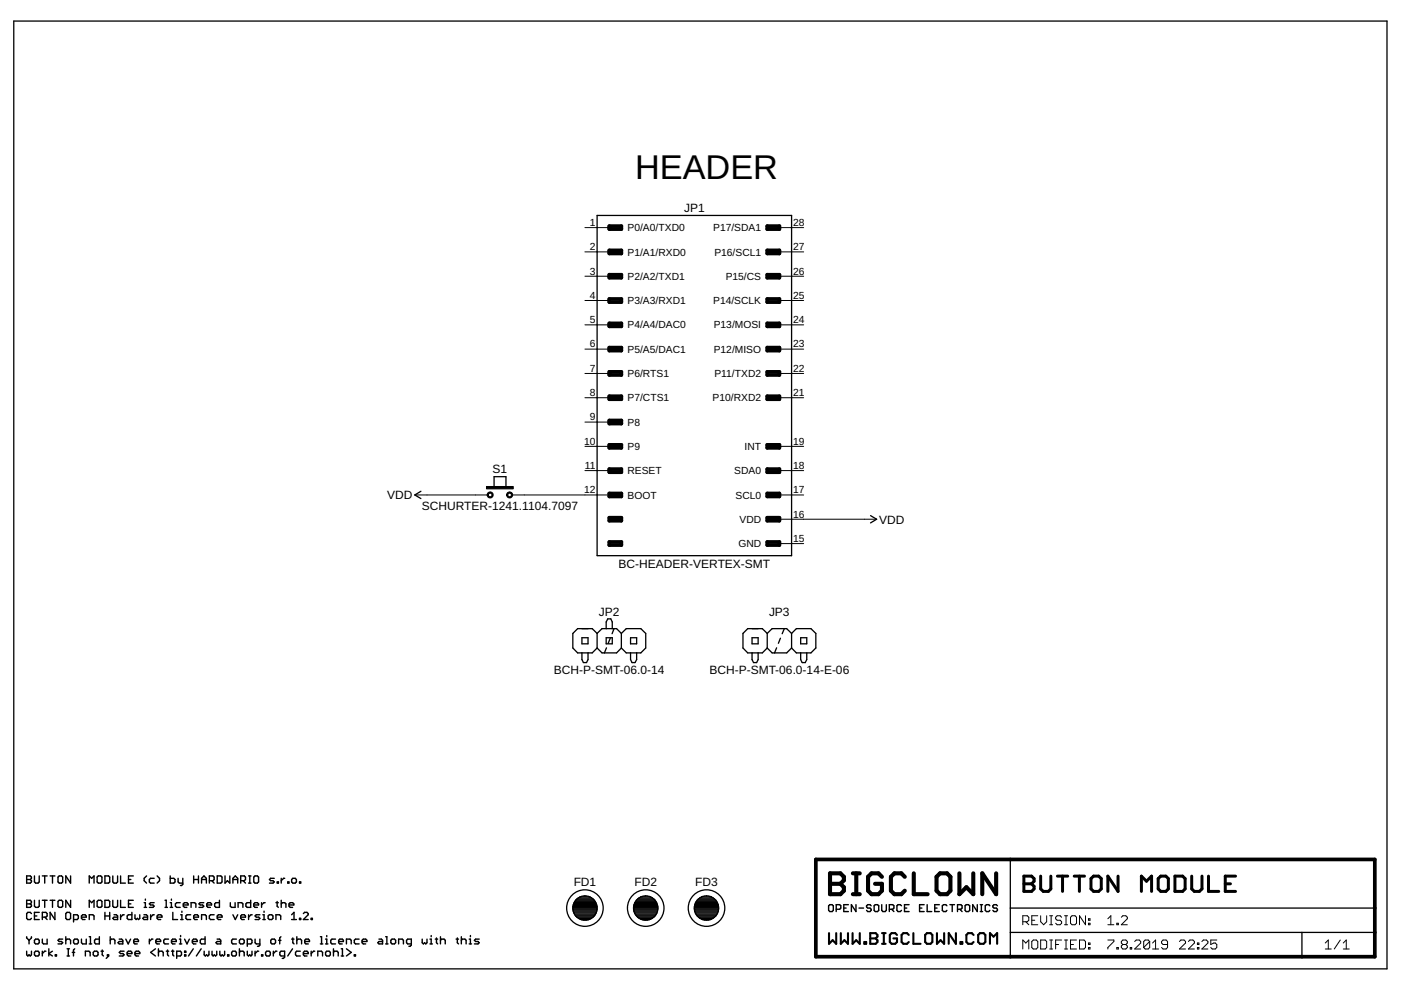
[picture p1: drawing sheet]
<svg xmlns="http://www.w3.org/2000/svg" width="297mm" height="210mm" viewBox="0 0 297 210" stroke-linecap="round" stroke-linejoin="round" font-family="sans-serif">
<g fill="none" stroke="#000" stroke-width=".3">
<path d="M5.7 185.7h.7l.3 .3v.2l-.3 .3 .3 .2v.3l-.3 .2h-.7zM5.7 190.9h.7l.3 .2v.3l-.3 .2 .3 .3v.2l-.3 .3h-.7zM5.7 198.6v.3l.5 .5M5.7 186.5h.7M5.7 191.6h.7M6.2 199.4v.7M6.7 193.7l-.3-.3h-.5l-.2 .3v1l.2 .3h.5l.3-.3M6.7 198.6v.3l-.5 .5M7.3 185.7v1.3l.3 .2h.5l.2-.2v-1.3M7.3 190.9v1.2l.3 .3h.5l.2-.3v-1.2M7.3 194.2h.5M7.6 199.1h.5l.2 .3v.5l-.2 .2h-.5l-.3-.2v-.5z"/>
<path d="M8.3 193.4h-1v1.6h1M9 185.7h1M9 190.9h1M9 194.5h.7l.3-.3v-.5l-.3-.3h-.7v1.6M9 199.1v.8l.2 .2h.8v-1M9.5 185.7v1.5M9.5 190.9v1.5M9.5 194.5l.5 .5M10.6 185.7h1M10.6 190.9h1M11.1 185.7v1.5M11.1 190.9v1.5"/>
<path d="M11.6 193.4v1.6l-1-1.6v1.6M12.3 186l.3-.3h.4l.3 .3v1l-.3 .2h-.4l-.3-.2zM12.6 190.9h.4l.3 .2v1l-.3 .3h-.4l-.3-.3v-1zM13.3 199.1h-.7l-.3 .3 .3 .2h.4l.3 .3-.3 .2h-.7M13.9 198.6v1.5M13.9 199.4l.3-.3h.5l.3 .3v.7M14.2 193.4h.5l.3 .3v1l-.3 .3h-.5l-.3-.3v-1zM15 185.7v1.5l-1.1-1.5v1.5M15 190.9v1.5l-1.1-1.5v1.5M15.6 195h.8l.2-.3v-.5l-.2-.2h-.8v1.5M15.9 199.1h.5l.2 .3v.5l-.2 .2h-.5l-.3-.2v-.5zM17.3 194.5h1v-.3l-.3-.2h-.5l-.2 .2v.5l.2 .3h.5"/>
<path d="M17.3 199.1v.8l.2 .2h.8v-1M18.9 187.2v-1.5l.5 .5 .5-.5v1.5M18.9 192.4v-1.5l.5 .5 .5-.5v1.5M18.9 195v-1h.8l.2 .2v.8M18.9 198.6h.3v1.5M20.8 185.7h.6l.2 .3v1l-.2 .2h-.6l-.2-.2v-1zM20.8 190.9h.6l.2 .2v1l-.2 .3h-.6l-.2-.3v-1zM21.1 198.6v1.5h-.8l-.3-.2v-.5l.3-.3h.8M22.2 185.7h.8l.3 .3v1l-.3 .2h-.8zM22.2 190.9h.8l.3 .2v1l-.3 .3h-.8zM22.2 193.4v1.6M22.2 194.2h1.1"/>
<path d="M23.3 193.4v1.6M23.4 199.4l.2-.3h.5l.3 .3v.7M23.4 198.6v1.5M23.9 185.7v1.3l.3 .2h.5l.2-.2v-1.3M23.9 190.9v1.2l.3 .3h.5l.2-.3v-1.2M24.2 194h.5l.2 .2v.8h-.7l-.3-.3 .3-.2h.7M25.3 199.1h.5l.2 .3v.7h-.7l-.3-.2 .3-.3h.7M25.6 185.7v1.5h1M25.6 190.9v1.5h1M25.6 194v1M26.3 194h-.2l-.5 .5M26.7 199.1l.5 1 .5-1"/>
<path d="M27.2 186.5h.5M27.2 191.6h.5M28 193.4v1.6h-.8l-.2-.3v-.5l.2-.2h.8M28.3 185.7h-1.1v1.5h1.1M28.3 190.9h-1.1v1.5h1.1M28.3 199.6h1.1v-.2l-.3-.3h-.5l-.3 .3v.5l.3 .2h.5M28.6 194v.7l.3 .3 .2-.3 .3 .3 .2-.3v-.7M30.5 194h.5l.3 .2v.8h-.8l-.2-.3 .2-.2h.8M30.6 192.4h.5M30.6 191.4h.2v1M30.8 190.6v.3M31.1 185.7l-.5 .5v.5l.5 .5"/>
<path d="M31.7 199.1v1M31.9 194v1M32.4 199.1h-.2l-.5 .5M32.7 186.2h-.8l-.2 .3v.5l.2 .2h.8M32.7 191.4h-.8l-.2 .2 .2 .3h.5l.3 .2-.3 .3h-.7M32.7 194h-.3l-.5 .5M33 199.6h1.1v-.2l-.3-.3h-.5l-.3 .3v.5l.3 .2h.5M33.3 185.7l.5 .5v.5l-.5 .5M33.3 194.5h1v-.3l-.2-.2h-.5l-.3 .2v.5l.3 .3h.5M35 190.9h.2v1.5M35 192.4h.5M35.7 199.1h-.7l-.3 .3v.5l.3 .2h.7"/>
<path d="M36.1 185.7v1.5h.8l.2-.2v-.5l-.2-.3h-.8M36.1 192.4h.5M36.1 191.4h.2v1M36.3 190.6v.3M36.4 199.6h1v-.2l-.3-.3h-.5l-.2 .3v.5l.2 .2h.5M36.6 193.4v1.6h1.1M37.8 186.2v.8l.2 .2h.8M38 199.1h.3v1M38.2 191.4h-.8l-.2 .2v.5l.2 .3h.8M38.3 198.4v.2M38.3 195h.5M38.3 194h.3v1"/>
<path d="M38.6 193.2v.2M38.8 186.2v1.3l-.3 .2h-.3M38.9 191.9h1v-.3l-.3-.2h-.5l-.2 .2v.5l.2 .3h.5M39.1 199.1l.5 1 .6-1M40.4 194h-.7l-.3 .2v.5l.3 .3h.7M40.5 192.4v-1h.8l.2 .2v.8M40.8 199.6h1v-.2l-.2-.3h-.6l-.2 .3v.5l.2 .2h.6M41.1 186.5h1M41.1 185.7v1.5M41.1 194.5h1v-.3l-.3-.2h-.5l-.2 .2v.5l.2 .3h.5M42.1 185.7v1.5M42.7 186.5h1.1"/>
<path d="M42.7 187.2v-1l.5-.5 .6 .5v1M42.7 195v-1h.8l.3 .2v.8M43.2 191.4h-.8l-.2 .2 .2 .3h.5l.3 .2-.3 .3h-.7M43.5 198.6v1.5h-.8l-.2-.2v-.5l.2-.3h.8M43.8 191.9h1.1v-.3l-.3-.2h-.5l-.3 .2v.5l.3 .3h.5M44.4 186.7h.7l.3-.2v-.5l-.3-.3h-.7v1.5M44.9 186.7l.5 .5M45.4 194h-.8l-.2 .2v.5l.2 .3h.8M46 199.1h.5l.3 .3v.7h-.8l-.2-.2 .2-.3h.8M46.1 185.7h.7l.3 .3v1l-.3 .2h-.7zM46.1 194.5h1v-.3l-.3-.2h-.5l-.2 .2v.5l.2 .3h.5M46.5 190.9v1.5h-.7l-.3-.3v-.5l.3-.2h.7"/>
<path d="M47.7 185.7v1.5l.5-.5 .5 .5v-1.5M48.8 191.4v.7l.3 .3h.7v-1M49.4 186.5h1M49.4 187.2v-1l.5-.5 .5 .5v1M49.4 194l.5 1 .5-1M50.1 199.1h-.7l-.3 .3v.5l.3 .2h.7M50.5 192.4v-1h.7l.3 .2v.8M51 199.1h.5l.3 .3v.5l-.3 .2h-.5l-.2-.2v-.5zM51 186.7h.8l.2-.2v-.5l-.2-.3h-.8v1.5M51 194.5h1v-.3l-.2-.2h-.5l-.3 .2v.5l.3 .3h.5M51.5 186.7l.5 .5M52.7 185.7h.5"/>
<path d="M52.7 187.2h.5M52.7 194v1M53 185.7v1.5M53.1 190.9v1.5h-.7l-.3-.3v-.5l.3-.2h.7M53.5 194h-.3l-.5 .5M53.8 191.9h1v-.3l-.2-.2h-.5l-.3 .2v.5l.3 .3h.5M54.1 185.7h.5l.2 .3v1l-.2 .2h-.5l-.3-.2v-1zM54.1 199.1v.8l.2 .2h.8M55.1 194h-.8l-.2 .2 .2 .3h.5l.3 .2-.3 .3h-.7M55.1 199.1v1.3l-.3 .2h-.2M55.5 191.4v1M55.7 195h.5"/>
<path d="M55.7 194h.3v1M56 193.2v.2M56.2 191.4h-.2l-.5 .5M56.9 194.2l.2-.2h.5l.3 .2v.5l-.3 .3h-.5l-.2-.3zM57.4 199.4l.3-.3h.5l.2 .3v.5l-.2 .2h-.5l-.3-.2zM58.1 186.2h-.7l-.3 .3 .3 .2h.5l.2 .3-.2 .2h-.8M58.5 191.4h.5M58.5 195v-1h.8l.2 .2v.8M58.8 191.1v1l.2 .3M58.8 187h.2v.2h-.2zM59.1 199.4h.5M59.6 198.6l-.3 .3v1.2"/>
<path d="M59.6 186.2v1M59.6 190.9v1.5M59.6 191.6l.3-.2h.5l.2 .2v.8M60.4 186.2h-.3l-.5 .5M61 187h.3v.2h-.3zM61.3 191.9h1v-.3l-.3-.2h-.5l-.2 .2v.5l.2 .3h.5M61.8 186.5l.3-.3h.5l.2 .3v.5l-.2 .2h-.5l-.3-.2zM61.8 195h1M61.8 194l.5-.6v1.6M61.8 199.1h.5M62.1 198.9v1l.2 .2M62.9 199.4l.3-.3h.5l.2 .3v.7"/>
<path d="M62.9 198.6v1.5M63.5 187h.3v.2h-.3zM63.5 194.7h.3v.3h-.3zM64.3 193.7l.3-.3h.5l.2 .3v.3l-1 1h1M64.6 199.6h1v-.2l-.2-.3h-.5l-.3 .3v.5l.3 .2h.5M66 194.7h.2v.3h-.2zM67.9 198.6h.3v1.5M69 199.1h.3v1M69.3 198.4v.2M71.1 199.1h-.7l-.3 .3v.5l.3 .2h.7M71.8 199.6h1v-.2l-.2-.3h-.5l-.3 .3v.5l.3 .2h.5M76.1 199.1h-.7l-.3 .3v.5l.3 .2h.7"/>
<path d="M76.8 199.6h1v-.2l-.3-.3h-.5l-.2 .3v.5l.2 .2h.5M80.3 199.1h.6l.2 .3v.7h-.8l-.2-.2 .2-.3h.8M81.8 198.6h.2v1.5M82.9 199.4l.2-.3h.5l.3 .3v.5l-.3 .2h-.5l-.2-.2zM89.5 199.1v.8l.3 .2 .2-.2 .3 .2 .2-.2v-.8M91.2 199.1h.2v1M91.4 198.4v.2M92.3 199.1h.5M92.5 198.9v1l.3 .2M93.4 199.4l.2-.3h.5l.3 .3v.7M93.4 198.6v1.5M96.7 199.1h.5"/>
<path d="M97 198.9v1l.2 .2M97.8 199.4l.3-.3h.5l.2 .3v.7M97.8 198.6v1.5M99.5 199.1h.2v1M99.7 198.4v.2M101.6 199.1h-.8l-.2 .3 .2 .2h.5l.3 .3-.3 .2h-.7M175.7 192l.2-.2h.5l.3 .2v1l-.3 .3h-.5l-.2-.3zM177.3 192.8h.7l.3-.3v-.5l-.3-.2h-.7v1.5M178.9 192.5h.5M179.9 191.8h-1v1.5h1M181.5 191.8v1.5l-1-1.5v1.5M182.1 192.5h1"/>
<path d="M184.7 192l-.2-.2h-.5l-.3 .2v.3l.3 .2h.5l.2 .3-.2 .5h-.5l-.3-.3M185.3 192l.3-.2h.5l.2 .2v1l-.2 .3h-.5l-.3-.3zM186.9 191.8v1.2l.3 .3h.5l.2-.3v-1.2M188.6 192.8h.7l.2-.3v-.5l-.2-.2h-.7v1.5M189 192.8l.5 .5M191.1 192l-.2-.2h-.5l-.2 .2v1l.2 .3h.5l.2-.3M191.8 192.5h.5M192.7 191.8h-.9v1.5h.9M195 192.5h.5M195.9 191.8h-.9v1.5h.9M196.6 191.8v1.5h.9M198.2 192.5h.5"/>
<path d="M199.2 191.8h-1v1.5h1M200.8 192l-.3-.2h-.5l-.2 .2v1l.2 .3h.5l.3-.3M201.4 191.8h1M201.9 191.8v1.5M203 192.8h.7l.3-.3v-.5l-.3-.2h-.7v1.5M203.5 192.8l.5 .5M204.9 191.8h.4l.3 .2v1l-.3 .3h-.4l-.3-.3v-1zM207.2 191.8v1.5l-1-1.5v1.5M207.8 191.8h.5M207.8 193.3h.5M208.1 191.8v1.5M209.9 192l-.3-.2h-.5l-.2 .2v1l.2 .3h.5l.3-.3"/>
<path d="M211.5 192l-.3-.2h-.4l-.3 .2v.3l.3 .2h.4l.3 .3-.3 .5h-.4l-.3-.3M5.7 201.7v.7l.2 .3 .3-.3 .2 .3 .3-.3v-.7M7.6 201.7h.5l.2 .2v.5l-.2 .3h-.5l-.3-.3v-.5zM9 201.7v1M9.7 201.7h-.2l-.5 .5M10.4 201.2v1.5M11.1 201.7l-.7 .5 .7 .5M11.7 202.4h.3v.3h-.3zM14.2 202.7h.5M14.2 201.2h.5M14.5 201.2v1.5M15.3 201.9h.5"/>
<path d="M15.8 201.2l-.2 .2v1.3M18.1 202.7v-1h.8l.2 .2v.8M18.9 200.1h.5M19.8 201.9l.2-.2h.5l.3 .2v.5l-.3 .3h-.5l-.2-.3zM21.4 201.7h.5M21.7 201.4v1l.2 .3M22.8 202.4h.2v.3h-.2zM23 202.7l-.5 .5M26.3 201.7h-.8l-.2 .2 .2 .3h.6l.2 .2-.2 .3h-.8M27 202.2h1l-.3-.5h-.5l-.2 .2v.5l.2 .3h.5M28.6 202.2h1v-.3l-.2-.2h-.5l-.3 .2v.5l.3 .3h.5M33 201.2l-1.1 .7 1.1 .8"/>
<path d="M33.6 201.9l.2-.2h.6l.2 .2v.8M33.6 201.2v1.5M35.3 201.7h.5M35.5 201.4v1l.3 .3M36.4 201.7h.5M36.6 201.4v1l.3 .3M37.5 202.7h.7l.3-.3v-.5l-.3-.2h-.7v1.5M38 200.1h.5M39.1 202.4h.3v.3h-.3zM39.1 201.7h.3v.2h-.3zM41 201.2l-1 1.5M42.7 201.2l-1.1 1.5"/>
<path d="M43.3 201.7v.7l.2 .3 .3-.3 .2 .3 .3-.3v-.7M45 201.7v.7l.2 .3 .2-.3 .3 .3 .3-.3v-.7M46.6 201.7v.7l.3 .3 .2-.3 .3 .3 .2-.3v-.7M48.3 202.4h.2v.3h-.2zM49.1 201.9l.3-.2h.5l.2 .2v.5l-.2 .3h-.5l-.3-.3zM50.8 201.9l.2-.2h.5l.3 .2v.8M50.8 201.2v1.5M52.4 200.1h.8l.2-.2v-.5l-.2-.3h-.8v1.5M52.4 201.7v.7l.3 .3 .2-.3 .3 .3 .2-.3v-.7M54.1 201.7v1M54.8 201.7h-.2l-.5 .5M55.5 202.4h.2v.3h-.2z"/>
<path d="M56.3 201.9l.3-.2h.5l.2 .2v.5l-.2 .3h-.5l-.3-.3zM58 201.7v1M58.7 201.7h-.2l-.5 .5M60.3 202.7h-.7l-.3-.3v-.5l.3-.2h.7v1.2l-.2 .3h-.3M62 201.2l-1 1.5M63.7 201.7h-.8l-.2 .2v.5l.2 .3h.8M64.3 202.2h1v-.3l-.2-.2h-.5l-.3 .2v.5l.3 .3h.5M66 201.7v1M66.7 201.7h-.2l-.5 .5M67.4 202.7v-1h.7l.3 .2v.8M67.9 200.1h.5M69 200.1h.5"/>
<path d="M69 201.9l.3-.2h.5l.2 .2v.5l-.2 .3h-.5l-.3-.3zM70.7 201.9l.3-.2h.5l.2 .2v.8M70.7 201.2v1.5M72.3 202.7h.6M72.3 201.2h.3v1.5M73.4 200.1v-1h.8l.3 .3v.7M73.4 201.2l1.1 .7-1.1 .8M75.1 202.4h.3v.3h-.3zM81.8 200.1h.5M84.5 200.1v-1h.8l.2 .3v.7M87.2 200.1h-.8l-.2-.2v-.5l.2-.3h.8v1.3l-.2 .2h-.3M91.2 200.1h.5"/>
<path d="M99.5 200.1h.5"/>
</g>
<g fill="none" stroke="#000" stroke-width=".28">
<path d="M2.9 4.5h291.2v200.9h-291.2zM126.6 45.7h41.2v72.1h-41.2zM89.2 104.2l-1.3 .7 1.3 .8M104.8 103.4v-2.3h2.5v2.3M184.6 109.3l1.3 .8-1.3 .8M123.4 135.2h1.3v1.3h-1.3zM123.4 138.4v1.4l.3 .7h.7l.3-.7v-1.4M126.6 134.3v3.1M126.6 134.3l-1-1h-3.1l-1 1v3.1l1 1h3.1l1-1M126.6 134.3l1-1h3.1l1 1M126.6 137.4l1 1h3.1l1-1M128.5 133.3v-1.4l.4-.7h.6l.3 .7v1.4"/>
<path d="M128.5 135.2h1.3v1.3h-1.3zM128.6 137.4l-.5 1M129.4 135.3l-.5 1.1M130.2 133.3l-.4 1.1M131.7 134.3l1.1-1h3.1l1 1v3.1l-1 1h-3.1l-1.1-1M131.7 134.3v3.1M133.7 135.2h1.3v1.3h-1.3zM133.7 138.4v1.4l.3 .7h.6l.4-.7v-1.4M159.4 135.2h1.3v1.3h-1.3zM159.4 138.4v1.4l.4 .7h.6l.3-.7v-1.4M162.7 134.3l-1.1-1h-3.1l-1 1v3.1l1 1h3.1l1.1-1M162.7 134.3l1-1h3.1l1 1"/>
<path d="M162.7 137.4l1 1h3.1l1-1M162.7 134.3v3.1M164.7 137.4l-.5 1M165.5 135.3l-.5 1.1M166.3 133.3l-.5 1.1M167.8 134.3v3.1M167.8 134.3l1-1h3.1l1.1 1v3.1l-1.1 1h-3.1l-1-1M169.8 135.2h1.2v1.3h-1.2zM169.8 138.4v1.4l.3 .7h.6l.3-.7v-1.4M121.5 192.7h5.1M121.5 192.4h5.1M121.5 192.2v.7"/>
<path d="M121.5 192.9l.4 1 .4 .6M121.5 192.9h5.1M121.5 192.2h5.1M121.5 193.1h5M121.5 192h5M121.6 191.8h4.9M121.6 193.4h4.8M121.6 191.5h4.8M121.7 193.6h4.7M121.8 191.3h4.5M121.8 193.8h4.5M121.9 191.1h4.3"/>
<path d="M121.9 194h4.2M122.1 190.9h3.9M122.1 194.2h3.8M122.3 190.6h3.5M122.3 194.5l.3 .2M122.3 194.5h3.4M122.6 190.4h2.9M122.6 194.7a2.59 2.59 0 0 0 2.8 0M122.6 194.7h2.8M123 190.2l1-.3 1.1 .3M123 190.2l-.9 .6-.6 1.4M123 190.2h2.1"/>
<path d="M123.1 194.9h1.8M123.9 190h.2M125.1 190.2l1.1 .9 .4 1.1M125.7 194.5l-.3 .2M126.6 192.9l-.4 1-.5 .6M126.6 192.2v.7M134.3 192.4h5.2M134.3 192.9h5.1M134.3 192.7h5.2M134.3 192.2h5.2M134.3 192.2v.7M134.3 192.9l.3 .7 .6 .9"/>
<path d="M134.4 192h5M134.4 193.1h5M134.5 191.8h4.9M134.5 193.4h4.8M134.5 191.5h4.8M134.6 193.6h4.7M134.6 191.3h4.6M134.7 193.8h4.4M134.8 191.1h4.2M134.8 194h4.2M134.9 190.9h4M135 194.2h3.8"/>
<path d="M135.2 190.6h3.4M135.2 194.5h3.4M135.2 194.5l.3 .2M135.4 190.4h3M135.5 194.7a2.63 2.63 0 0 0 2.8 0M135.5 194.7h2.8M135.8 190.2h2.2M135.8 190.2l1.1-.3 1.1 .3M135.8 190.2l-.8 .6-.7 1.4M136 194.9h1.8M136.8 190h.2M138 190.2l.9 .6 .4 .7 .1 .7"/>
<path d="M138.6 194.5l-.3 .2M139.4 192.9l-.1 .7-.7 .9M139.4 192.2v.7M147.2 192.7h5.2M147.2 192.4h5.2M147.2 192.9h5.1M147.2 192.2h5.1M147.2 192.2v.7M147.2 192.9l.4 1 .5 .6M147.3 193.1h5M147.3 192h5M147.3 191.8h5"/>
<path d="M147.3 193.4h4.9M147.4 191.5h4.8M147.4 193.6h4.7M147.5 191.3h4.6M147.6 193.8h4.4M147.7 191.1h4.2M147.7 194h4.2M147.8 190.9h3.9M147.9 194.2h3.8M148 190.6h3.5M148.1 194.5h3.4M148.1 194.5l.3 .2"/>
<path d="M148.3 190.4h2.9M148.4 194.7h2.8M148.4 194.7a2.59 2.59 0 0 0 2.8 0M148.7 190.2h2.2M148.7 190.2l1.1-.3 1.1 .3M148.7 190.2l-1.1 .9-.4 1.1M148.9 194.9h1.8M149.7 190h.2M150.9 190.2l.8 .6 .6 1.4M151.5 194.5l-.3 .2M152.3 192.9l-.3 1-.5 .6M152.3 192.2v.7"/>
<path d="M214.2 182.2v20.6M214.2 192.5h77.3M214.2 197.7h77.3M276 197.7v5.1"/>
<circle cx="124" cy="192.5" r="3.9"/>
<circle cx="136.9" cy="192.5" r="3.9"/>
<circle cx="149.8" cy="192.5" r="3.9"/>
</g>
<g fill="none" stroke="#000" stroke-width=".21">
<path d="M124 48.3h5.2M124 53.4h5.2M124 58.6h5.2M165.2 48.3h5.2M165.2 53.4h5.2M165.2 58.6h5.2M124 63.7h5.2M124 68.9h5.2M124 74h5.2M124 79.2h5.2M165.2 63.7h5.2M165.2 68.9h5.2"/>
<path d="M165.2 74h5.2M165.2 79.2h5.2M124 84.3h5.2M124 89.5h5.2M124 94.6h5.2M124 99.8h5.2M165.2 84.3h5.2M165.2 94.6h5.2M165.2 99.8h5.2M87.9 104.9h15.5M108.6 104.9h20.6M165.2 115.3h5.2"/>
<path d="M165.2 110.1h20.7M165.2 104.9h5.2M216.9 195.4h.9l.3-.3v-.6l-.3-.3h-.9v1.9M217.5 195.4l.6 .7M218.8 195.1h.6M219.1 199.3h.6l.3 .3v1.3l-.3 .3h-.6l-.3-.3v-1.3zM220 194.2h-1.2v1.9h1.2M220.6 194.2v1.2l.7 .7 .6-.7v-1.2M220.6 199.3h1l.3 .3v1.3l-.3 .3h-1zM222.5 194.2h.7M222.5 196.1h.7M222.5 199.3h.7"/>
<path d="M222.9 194.2v1.9M222.9 199.3v1.9M225.1 194.5l-.3-.3h-.7l-.3 .3v.3l.3 .3h.7l.3 .3v.3l-.3 .4h-.7l-.3-.4M225.1 199.3h-1.3v1.9M225.7 194.2h.7M225.7 196.1h.7M225.7 199.3h.7M226 194.2v1.9M226 199.3v1.9M227.3 194.2h.6l.3 .3v1.2l-.3 .4h-.6l-.3-.4v-1.2zM228.2 199.3h-1.2v1.9h1.2M228.9 199.3h.9l.3 .3v1.3l-.3 .3h-.9z"/>
<path d="M230.1 194.2v1.9l-1.2-1.9v1.9M230.8 195.7h.3v.4h-.3zM230.8 194.8h.3v.3h-.3zM230.8 199.9h.3v.4h-.3zM234.9 196.1h1.3M234.9 199.3h1.3v.3l-1.3 1.3v.3M234.9 194.8l.6-.6v1.9M236.8 195.7h.3v.4h-.3zM237.7 194.5l.4-.3h.6l.3 .3v.3l-1.3 1.3h1.3M240.6 199.6l.3-.3h.6l.4 .3v.3l-1.3 1.3h1.3M243.8 199.6l-.4-.3h-.6l-.3 .3v1.3M243.8 199.6v1.3l-.4 .3h-.6l-.3-.3"/>
<path d="M243.8 199.6l-1.3 1.3M244.4 199.9l.6-.6v1.9M250.1 199.6l.3-.3h.6l.4 .3v.3l-1.3 1.3h1.3M252 199.6l.3-.3h.6l.3 .3v.3l-1.2 1.3h1.2M253.9 199.9h.3v.4h-.3zM254.8 199.6l.3-.3h.7l.3 .3v.3l-1.3 1.3h1.3M258 199.3h-1.3v1l.6-.4h.4l.3 .4v.6l-.3 .3h-.7l-.3-.3M281 199.9l.6-.6v1.9M284.2 199.3l-1.3 1.9M284.8 199.9l.6-.6v1.9M216.9 201.2v-1.9l.6 .6 .6-.6v1.9M222.5 201.2h.7"/>
<path d="M223.8 200.3h.7M225.7 201.2h.7M227 200.3h.6M230.8 200.9h.3v.3h-.3zM236.8 200.9h.3v.3h-.3zM238.1 200.3l-.4-.4v-.3l.4-.3h.6l.3 .3v.3l-.3 .4M238.1 200.3l-.4 .3v.3l.4 .3h.6l.3-.3v-.3l-.3-.3M238.1 200.3h.6M239.6 200.9h.3v.3h-.3zM244.4 201.2h1.3M247.5 200.3h-.9l-.3-.4v-.3l.3-.3h.6l.3 .3v1.3l-.3 .3h-.6l-.3-.3M253.9 200.9h.3v.3h-.3z"/>
<path d="M281 201.2h1.3M284.8 201.2h1.3"/>
</g>
<g fill="none" stroke="#000" stroke-width=".78">
<path d="M129.2 53.1h2.5v.6h-2.5zM129.2 47.9h2.5v.7h-2.5zM129.2 58.3h2.5v.6h-2.5zM162.7 53.1h2.5v.6h-2.5zM162.7 47.9h2.5v.7h-2.5zM162.7 58.3h2.5v.6h-2.5zM129.2 63.4h2.5v.7h-2.5zM129.2 68.6h2.5v.6h-2.5zM129.2 73.7h2.5v.6h-2.5zM129.2 78.8h2.5v.7h-2.5zM162.7 63.4h2.5v.7h-2.5zM162.7 68.6h2.5v.6h-2.5z"/>
<path d="M162.7 73.7h2.5v.6h-2.5zM162.7 78.8h2.5v.7h-2.5zM129.2 84h2.5v.6h-2.5zM129.2 89.2h2.5v.6h-2.5zM129.2 94.3h2.5v.7h-2.5zM129.2 99.5h2.5v.6h-2.5zM162.7 84h2.5v.6h-2.5zM162.7 94.3h2.5v.7h-2.5zM162.7 99.5h2.5v.6h-2.5zM129.2 104.6h2.5v.7h-2.5zM129.2 109.8h2.5v.6h-2.5zM129.2 114.9h2.5v.7h-2.5z"/>
<path d="M162.7 104.6h2.5v.7h-2.5zM162.7 109.8h2.5v.6h-2.5zM162.7 114.9h2.5v.7h-2.5zM173 182.2h118.5v20.6h-118.5z"/>
</g>
<path d="M176 185.2h2.2l.7 .7v.7l-.7 .8 .7 .7v.7l-.7 .8h-2.2zM176 187.4h2.2M180.8 185.2h1.5M180.8 189.6h1.5M181.5 185.2v4.4M187 185.9l-.8-.7h-1.4l-.8 .7v2.9l.8 .8h1.4l.8-.8v-1.4h-1.5M191.8 185.9l-.7-.7h-1.5l-.7 .7v2.9l.7 .8h1.5l.7-.8M193.7 185.2v4.4h3M199.3 185.2h1.5l.7 .7v2.9l-.7 .8h-1.5l-.7-.8v-2.9zM203.4 185.2v4.4l1.5-1.5 1.5 1.5v-4.4M211.2 185.2v4.4l-2.9-4.4v4.4" fill="none" stroke="#000" stroke-width=".87"/>
<g fill="none" stroke="#000" stroke-width=".44">
<path d="M175.8 197.8v2.3l.7-.8 .8 .8v-2.3M178.3 197.8v2.3l.7-.8 .8 .8v-2.3M180.8 197.8v2.3l.7-.8 .8 .8v-2.3M183.3 199.7h.3v.4h-.3zM184.5 197.8h1.2l.3 .4v.4l-.3 .4 .3 .3v.4l-.3 .4h-1.2zM184.5 199h1.2M187 197.8h.8M187.4 197.8v2.3M190.2 198.2l-.4-.4h-.8l-.3 .4v1.5l.3 .4h.8l.4-.4v-.7h-.8M192.7 198.2l-.4-.4h-.8l-.3 .4v1.5l.3 .4h.8l.4-.4M193.7 197.8v2.3h1.5M196.2 198.2l.3-.4h.8l.4 .4v1.5l-.4 .4h-.8l-.3-.4z"/>
<path d="M198.6 197.8v2.3l.8-.8 .8 .8v-2.3M202.7 197.8v2.3l-1.6-2.3v2.3M203.6 199.7h.4v.4h-.4zM206.4 198.2l-.4-.4h-.7l-.4 .4v1.5l.4 .4h.7l.4-.4M207.4 198.2l.4-.4h.7l.4 .4v1.5l-.4 .4h-.7l-.4-.4zM187 200.1h.8M209.9 200.1v-2.3l.8 .8 .7-.8v2.3"/>
</g>
<g fill="none" stroke="#000" stroke-width=".63">
<path d="M217.1 185.8h1.6l.5 .5v.5l-.5 .6 .5 .5v.6l-.5 .5h-1.6zM217.1 187.4h1.6M220.6 185.8v2.7l.6 .5h1.1l.5-.5v-2.7M224.2 185.8h2.2M225.3 185.8v3.2M227.8 185.8h2.1M228.9 185.8v3.2M231.3 186.3l.6-.5h1l.6 .5v2.2l-.6 .5h-1l-.6-.5zM237 185.8v3.2l-2.1-3.2v3.2M242 189v-3.2l1.1 1 1.1-1v3.2M245.6 186.3l.5-.5h1.1l.5 .5v2.2l-.5 .5h-1.1l-.5-.5zM249.1 185.8h1.6l.6 .5v2.2l-.6 .5h-1.6z"/>
<path d="M252.7 185.8v2.7l.5 .5h1.1l.5-.5v-2.7M256.2 185.8v3.2h2.2M259.8 187.4h1.1M262 185.8h-2.2v3.2h2.2"/>
</g>
<g fill="#000" stroke="#000" stroke-width=".21">
<path d="M103.5 104.5a.65 .65 0 0 1 1 .1 .65 .65 0 0 1-.4 1 .65 .65 0 0 1-.8-.7h.2a.39 .39 0 0 1 .6-.3 .39 .39 0 0 1 .1 .7 .39 .39 0 0 1-.6-.2l-.1-.2h-.2z" fill-rule="evenodd"/>
<path d="M107.6 104.5a.65 .65 0 0 1 1 .1 .65 .65 0 0 1-.4 1 .65 .65 0 0 1-.8-.7h.3a.38 .38 0 0 1 .5-.3 .38 .38 0 0 1 .1 .6 .38 .38 0 0 1-.6-.1v-.2h-.3z" fill-rule="evenodd"/>
</g>
<path d="M103.1 103.1h5.7v.6h-5.7z" fill="#000" stroke="#000" stroke-width=".21"/>
<text font-size="7.3" x="134.7" y="37.9">HEADER</text>
<g font-size="2.5">
<text x="145" y="44.9">JP1</text>
<text x="104.4" y="100.3">S1</text>
<text x="82.1" y="105.8">VDD</text>
<text x="89.4" y="108">SCHURTER-1241.1104.7097</text>
<text x="186.4" y="111">VDD</text>
<text x="131.1" y="120.4">BC-HEADER-VERTEX-SMT</text>
<text x="127" y="130.7">JP2</text>
<text x="163" y="130.7">JP3</text>
<text x="117.4" y="142.8">BCH-P-SMT-06.0-14</text>
<text x="150.4" y="142.8">BCH-P-SMT-06.0-14-E-06</text>
<text x="121.6" y="187.9">FD1</text>
<text x="134.5" y="187.9">FD2</text>
<text x="147.4" y="187.9">FD3</text>
</g>
<g font-size="2.2">
<text x="125" y="47.9">1</text>
<text x="168.2" y="47.9">28</text>
<text x="125" y="53.1">2</text>
<text x="133" y="49">P0/A0/TXD0</text>
<text x="151.2" y="49">P17/SDA1</text>
<text x="168.2" y="53.1">27</text>
<text x="125" y="58.2">3</text>
<text x="133" y="54.2">P1/A1/RXD0</text>
<text x="133" y="59.3">P2/A2/TXD1</text>
<text x="151.5" y="54.2">P16/SCL1</text>
<text x="153.9" y="59.3">P15/CS</text>
<text x="168.2" y="58.2">26</text>
<text x="125" y="63.4">4</text>
<text x="133" y="64.5">P3/A3/RXD1</text>
<text x="151.2" y="64.5">P14/SCLK</text>
<text x="168.2" y="63.4">25</text>
<text x="125" y="68.5">5</text>
<text x="133" y="69.6">P4/A4/DAC0</text>
<text x="151.3" y="69.6">P13/MOSI</text>
<text x="168.2" y="68.5">24</text>
<text x="125" y="73.7">6</text>
<text x="133" y="74.8">P5/A5/DAC1</text>
<text x="151.3" y="74.8">P12/MISO</text>
<text x="168.2" y="73.7">23</text>
<text x="125" y="78.8">7</text>
<text x="125" y="84">8</text>
<text x="133" y="79.9">P6/RTS1</text>
<text x="151.5" y="79.9">P11/TXD2</text>
<text x="168.2" y="78.8">22</text>
<text x="168.2" y="84">21</text>
<text x="125" y="89.1">9</text>
<text x="133" y="85.1">P7/CTS1</text>
<text x="151.1" y="85.1">P10/RXD2</text>
<text x="123.8" y="94.3">10</text>
<text x="133" y="90.2">P8</text>
<text x="133" y="95.4">P9</text>
<text x="157.8" y="95.4">INT</text>
<text x="168.2" y="94.3">19</text>
<text x="124" y="99.4">11</text>
<text x="133" y="100.5">RESET</text>
<text x="155.7" y="100.5">SDA0</text>
<text x="168.2" y="99.4">18</text>
<text x="123.8" y="104.6">12</text>
<text x="133" y="105.7">BOOT</text>
<text x="155.9" y="105.7">SCL0</text>
<text x="168.2" y="104.6">17</text>
<text x="156.8" y="110.9">VDD</text>
<text x="168.2" y="109.7">16</text>
<text x="156.6" y="116">GND</text>
<text x="168.2" y="114.9">15</text>
</g>
</svg>
